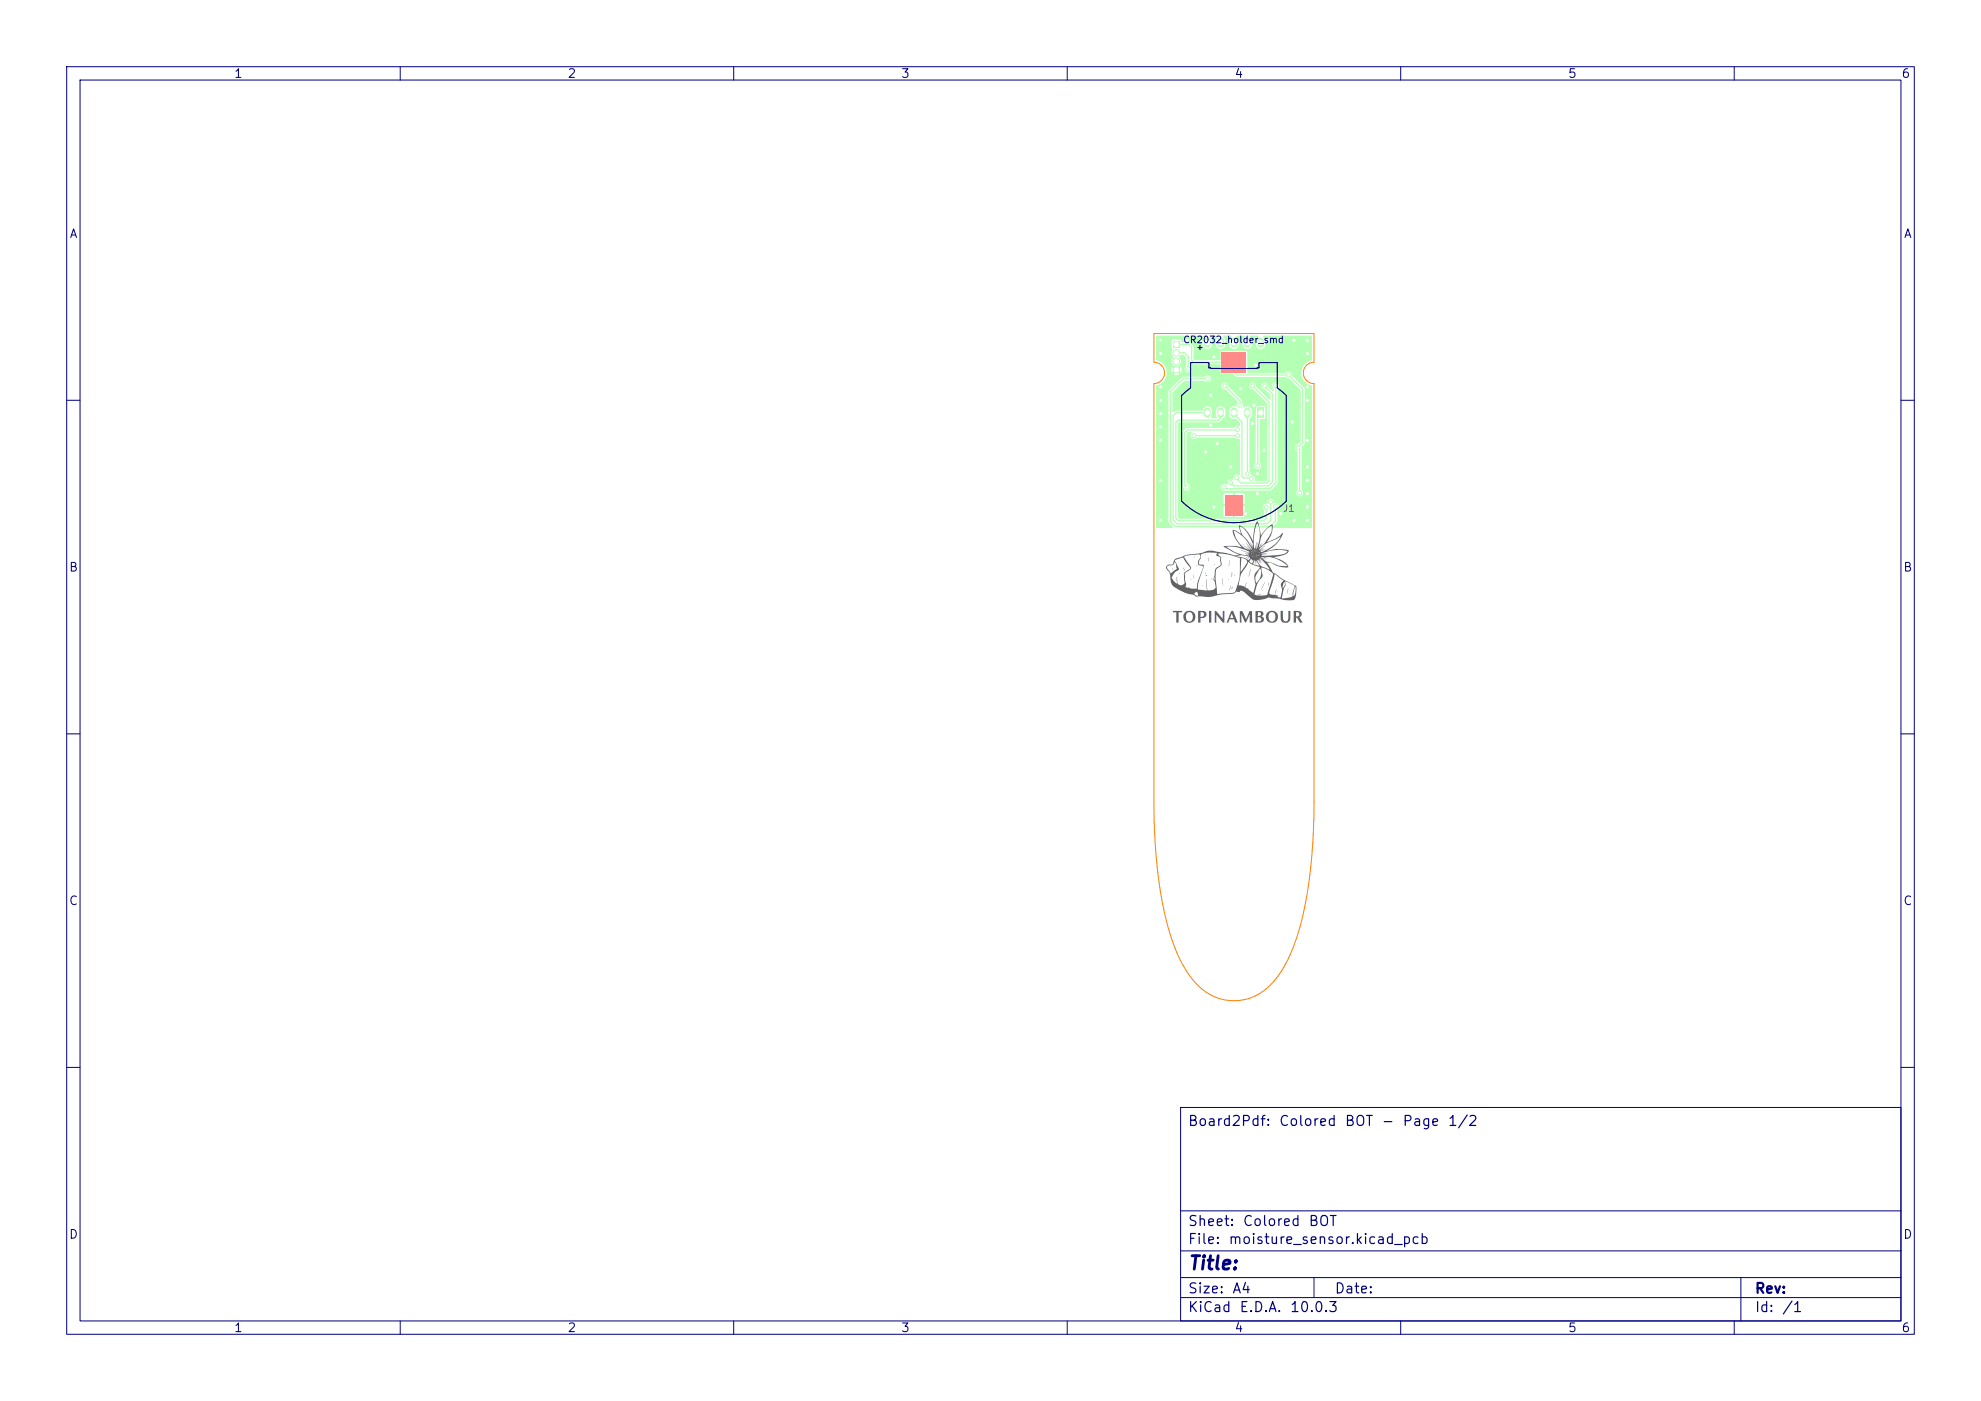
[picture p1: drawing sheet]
<svg xmlns="http://www.w3.org/2000/svg" width="297mm" height="210mm" viewBox="0 0 297 210" stroke-linecap="round" stroke-linejoin="round" font-family="sans-serif">
<g fill="#b3ffb3">
<path d="M188.5 61.1h1v1.5h-1z"/>
<path d="M186.6 61.3a.5 .5 0 0 1 .6-.2 .5 .5 0 0 1 .3 .5v.5a.5 .5 0 0 1-.5 .5 .5 .5 0 0 1-.5-.5v-.6z"/>
<path d="M184.6 61.3a.5 .5 0 0 1 .6-.2 .5 .5 0 0 1 .3 .5v.5a.5 .5 0 0 1-.5 .5 .5 .5 0 0 1-.5-.5v-.6z"/>
<path d="M182.6 61.3a.5 .5 0 0 1 .6-.2 .5 .5 0 0 1 .3 .5v.5a.5 .5 0 0 1-.5 .5 .5 .5 0 0 1-.5-.5v-.6z"/>
<path d="M180.6 61.3a.5 .5 0 0 1 .6-.2 .5 .5 0 0 1 .3 .5v.5a.5 .5 0 0 1-.5 .5 .5 .5 0 0 1-.5-.5v-.6z"/>
<path d="M180.6 50.8a.5 .5 0 0 1 .6-.2 .5 .5 0 0 1 .3 .5v.5a.5 .5 0 0 1-.5 .5 .5 .5 0 0 1-.5-.5v-.6z"/>
<path d="M182.6 50.8a.5 .5 0 0 1 .6-.2 .5 .5 0 0 1 .3 .5v.5a.5 .5 0 0 1-.5 .5 .5 .5 0 0 1-.5-.5v-.6z"/>
<path d="M184.6 50.8a.5 .5 0 0 1 .6-.2 .5 .5 0 0 1 .3 .5v.5a.5 .5 0 0 1-.5 .5 .5 .5 0 0 1-.5-.5v-.6z"/>
<path d="M186.6 50.8a.5 .5 0 0 1 .6-.2 .5 .5 0 0 1 .3 .5v.5a.5 .5 0 0 1-.5 .5 .5 .5 0 0 1-.5-.5v-.6z"/>
<path d="M188.6 50.8a.5 .5 0 0 1 .6-.2 .5 .5 0 0 1 .3 .5v.5a.5 .5 0 0 1-.5 .5 .5 .5 0 0 1-.5-.5v-.6z"/>
<path d="M175.9 51.1h1v1h-1z"/>
</g>
<g fill="#b3ffb3" stroke="#b3ffb3" stroke-width=".15">
<circle cx="176.4" cy="52.9" r=".5"/>
<circle cx="176.4" cy="54.1" r=".5"/>
<circle cx="176.4" cy="55.4" r=".5"/>
</g>
<g fill="#b3ffb3">
<path d="M183.7 74.2h2.6v3h-2.6z"/>
<path d="M183.2 52.8h3.6v3h-3.6z"/>
</g>
<g fill="#b3ffb3" stroke="#b3ffb3" stroke-width=".15">
<circle cx="185.6" cy="65.3" r=".3"/>
<circle cx="179" cy="65.3" r=".3"/>
<circle cx="180.8" cy="67.7" r=".3"/>
<circle cx="174" cy="60" r=".3"/>
<circle cx="178" cy="51" r=".3"/>
<circle cx="192" cy="51" r=".3"/>
<circle cx="196" cy="60" r=".3"/>
<circle cx="182" cy="53.5" r=".3"/>
<circle cx="186" cy="58.3" r=".3"/>
<circle cx="196" cy="66" r=".3"/>
<circle cx="196" cy="70" r=".3"/>
<circle cx="196" cy="72" r=".3"/>
<circle cx="188.5" cy="71" r=".3"/>
<circle cx="194" cy="78" r=".3"/>
<circle cx="186.8" cy="77" r=".3"/>
<circle cx="190" cy="51" r=".3"/>
<circle cx="180" cy="51" r=".3"/>
<circle cx="174" cy="78" r=".3"/>
<circle cx="196" cy="58" r=".3"/>
<circle cx="182.5" cy="66.5" r=".3"/>
<circle cx="174" cy="53" r=".3"/>
<circle cx="196" cy="53" r=".3"/>
<circle cx="193.8" cy="63.3" r=".3"/>
<circle cx="174" cy="62" r=".3"/>
<circle cx="187.8" cy="63.5" r=".3"/>
<circle cx="181.5" cy="63.7" r=".3"/>
<circle cx="188.3" cy="54.7" r=".3"/>
<circle cx="192" cy="77" r=".3"/>
<circle cx="174" cy="58" r=".3"/>
<circle cx="196" cy="76" r=".3"/>
<circle cx="182" cy="76" r=".3"/>
<circle cx="174" cy="64" r=".3"/>
<circle cx="181.5" cy="59.3" r=".3"/>
<circle cx="174" cy="72" r=".3"/>
<circle cx="174" cy="51" r=".3"/>
<circle cx="174" cy="66" r=".3"/>
<circle cx="194" cy="51" r=".3"/>
<circle cx="184.5" cy="70" r=".3"/>
<circle cx="189.5" cy="67.5" r=".3"/>
<circle cx="196" cy="51" r=".3"/>
<circle cx="196" cy="74" r=".3"/>
<circle cx="188.5" cy="74" r=".3"/>
<circle cx="188" cy="60.7" r=".3"/>
<circle cx="196" cy="78" r=".3"/>
<circle cx="194.9" cy="73.9" r=".3"/>
<circle cx="193.2" cy="56.2" r=".3"/>
<circle cx="194.6" cy="67.1" r=".3"/>
<circle cx="178" cy="73.1" r=".3"/>
<circle cx="185.6" cy="64.4" r=".3"/>
<circle cx="188.6" cy="69.8" r=".3"/>
<circle cx="187" cy="71" r=".3"/>
<circle cx="187.6" cy="71.7" r=".3"/>
<circle cx="189.8" cy="76" r=".3"/>
<circle cx="190.5" cy="75.2" r=".3"/>
<circle cx="181.1" cy="56.8" r=".3"/>
<circle cx="191.2" cy="75.9" r=".3"/>
<circle cx="185.9" cy="60.7" r=".3"/>
<circle cx="183.7" cy="57.8" r=".3"/>
<circle cx="187.8" cy="57.8" r=".3"/>
<circle cx="185.4" cy="71.6" r=".3"/>
<circle cx="189.6" cy="57.8" r=".3"/>
<circle cx="184.5" cy="72.3" r=".3"/>
<circle cx="183.5" cy="73" r=".3"/>
<circle cx="191.3" cy="57.8" r=".3"/>
<circle cx="178.1" cy="55.3" r=".3"/>
</g>
<g fill="none" stroke="#b3ffb3" stroke-width=".2">
<path d="M176.4 51.6h1.8l.5 .4v2l.2 .3h6.1v1.4l.5 .5h7.7l2.1 2.2v8l-.7 .7 .3 .3v6.5M176.4 52.9h1.2l.5 .5v1.9M181.1 56.8h-3.7l-1.9 1.9v19.5l.7 .7h14.2l.8-.8v-2.2M183.7 57.8l2.2 2.3v.6M187.8 57.8l2.5 2.5v11.8l-.3 .3h-3.9l-.7-.7v-.1M189.6 57.8l1.2 1.2v13.2l-.6 .6h-5.2l-.5-.5M191.3 57.8v14.5l-.9 .9h-6.7l-.2-.2M191.3 57.9v.1M179 65.3h6.6M181 61.9h-4.7l-.4 .4v15.7l.5 .5h13.6l.5-.5v-2.8M181 61.9h.1M183 61.9v.8l-.3 .3h-6.1l-.3 .3v14.4l.4 .4h12.7l.4-.4v-1.7"/>
<path d="M185 62.1l1.2 1.2v8.1l.2 .2 1.2 .1M185.6 64.4l-7.6 .1-.4 .4v7.8l.4 .4M187 61.9v9.1M189 61.9l-.4 .4v7.5"/>
</g>
<path d="M173.4 50.3h7.2v.2l-.3 .5v.7a.7 .7 0 0 0 .7 .6 .7 .7 0 0 0 .7-.6v-.7l-.3-.6 1.2-.1v.2l-.3 .5v.7a.7 .7 0 0 0 .7 .6 .7 .7 0 0 0 .7-.6v-.7l-.3-.6 1.2-.1v.2l-.3 .5v.7a.7 .7 0 0 0 .7 .6 .7 .7 0 0 0 .7-.6v-.7l-.3-.6 1.2-.1v.2l-.3 .5v.7a.7 .7 0 0 0 .7 .6 .7 .7 0 0 0 .7-.6v-.7l-.3-.6 1.2-.1v.2l-.3 .5v.7a.7 .7 0 0 0 .7 .6 .7 .7 0 0 0 .7-.6v-.7l-.4-.6 .2-.1h7.1l.1 3.6a2.07 2.07 0 0 0-1.5 2.5 2.14 2.14 0 0 0 1.5 1.4v.5h-1.1l-1.9-2a.56 .56 0 0 0-.4-.6 .56 .56 0 0 0-.6 .2h-5.6l-.1-3.1-.1-.2h-3.7l-.2 .2-.1 1.2h-3.8l-.1-.2-.1-1.9-.5-.6h-1.3v-.3l-.2-.1h-1.1l-.1 .2v1a.34 .34 0 0 1 0 .6 .91 .91 0 0 0 .3 .8 .82 .82 0 0 0-.1 1.3l.3 .3-.2 .2-.3-.3-.1 .3v.4l.1 .2 .3-.4 .2 .3-.3 .3 .5 .1 .4-.1-.3-.3 .2-.3 .3 .4 .1-.2 .1-.4-.2-.3-.3 .3-.2-.2 .4-.4a.8 .8 0 0 0-.1-1.2l.2-.3h.4l.4 .3v1.3a.53 .53 0 0 0 0 .8 .53 .53 0 0 0 .7 0 .53 .53 0 0 0-.1-.8v-.3a.29 .29 0 0 1 .5 .1h4l.2 1.3 1.7 .1 .6 .5h7.3l.6 .2 1 1.1h-2.5a.52 .52 0 0 0-.9-.4 .52 .52 0 0 0 .1 .9v.3h-.2l-.7-.7a.52 .52 0 0 0-.5-.6 .52 .52 0 0 0-.5 .6 .52 .52 0 0 0 .6 .5l.7 .7v.8l-2.1-1.9a.53 .53 0 0 0-.5-.7 .53 .53 0 0 0-.5 .6 .53 .53 0 0 0 .6 .5l2.1 2.1v.6h-.3l-.2-.2h-1l-.2 .2v8.3a.53 .53 0 0 0-.1 .7 .53 .53 0 0 0 .8 0 .53 .53 0 0 0-.1-.7v-6.5v-.1h.6l.2-.1v-1.6h.3v10.8l-.2 .2h-1.6l-.1-.2a.57 .57 0 0 0-.6-.7l-.2-.6v-7.8l.4-.6v-.7a.75 .75 0 0 0-1.2-.4l-.3-1.2-2-1.9a.52 .52 0 0 0-.5-.7 .52 .52 0 0 0-.6 .6 .52 .52 0 0 0 .6 .5l1.9 1.8-.2 .6a.33 .33 0 0 1-.5 .1 .69 .69 0 0 0-.6 .6v.7a.84 .84 0 0 0 1 .6l.6 .6v.4l-.1 .1h-.4l-.4 .2h-7l-.6 .6-.1 8 .1 .2a.53 .53 0 0 0 .5 .7 .53 .53 0 0 0 .6-.6 .53 .53 0 0 0-.6-.5v-7.5l.2-.2h.6a.56 .56 0 0 0-.1 .9 .56 .56 0 0 0 .9-.1h5.6l.3 .2h.5v5.3l-.2 .1a.52 .52 0 0 0-.6 0 .52 .52 0 0 0-.2 .6l-.2 .1a.51 .51 0 0 0-.6 .1 .51 .51 0 0 0-.1 .5l-.1 .2a.53 .53 0 0 0-.9 .2 .53 .53 0 0 0 .6 .6h6.8l1.2-1v-14.2l.2-.5h2.5l.7 .7v7.7l-.3 .4a.53 .53 0 0 0-.6 .4 .53 .53 0 0 0 .4 .6l.1 5.8a.61 .61 0 0 0-.2 .8h-7.8l-.2-.3h-1.2v1.7h-.3v-1.7h-1.3l-.2 .2v1.5h3.2v-1.4h7.8a.52 .52 0 0 0 .8 0 .52 .52 0 0 0 0-.8l-.1-6.3 .5-.7v-8.1h1.1v20.8h-5.9v-.2l.7-.7v-1.9a.57 .57 0 0 0 .1-.6 .57 .57 0 0 0-.6-.4 .53 .53 0 0 0-.6-.6 .53 .53 0 0 0-.4 .8h-.1a.53 .53 0 0 0-.6 .4 .53 .53 0 0 0 .2 .6v.7h-2.9v-1.4h-1.4v1.7h-.3v-1.7h-1.5v1.5l.2 .2h2.7l.3-.3h2.9v.3l-.3 .3h-12.4l-.2-.2v-14.1l.2-.2h6l.8-.9 .1-.9a.7 .7 0 0 0-.7-.6 .7 .7 0 0 0-.7 .6v.7l.1 .4-.7 .1-.1-.1 .1-.4v-.7a.73 .73 0 0 0-.7-.6 .73 .73 0 0 0-.7 .6l-4 .1-.4 .2-.1-2.9 1.7-1.8h3.1a.52 .52 0 0 0 .8 0 .52 .52 0 0 0 0-.7 .52 .52 0 0 0-.8 .1h-3.3l-2.1 2.2v19.5l.6 .8-.1 .2h-2.3l-.1-.2v-21.2a1.94 1.94 0 0 0 1.6-1.9 1.94 1.94 0 0 0-1.6-1.9z" fill="#b3ffb3"/>
<g fill="#fff" stroke="#fff" stroke-width=".15">
<circle cx="185.6" cy="65.3" r=".15"/>
<circle cx="179" cy="65.3" r=".15"/>
<circle cx="180.8" cy="67.8" r=".15"/>
<circle cx="174" cy="60" r=".15"/>
<circle cx="178" cy="51" r=".15"/>
<circle cx="192" cy="51" r=".15"/>
<circle cx="196" cy="60" r=".15"/>
<circle cx="182" cy="53.5" r=".15"/>
<circle cx="186" cy="58.2" r=".15"/>
<circle cx="196" cy="66" r=".15"/>
<circle cx="196" cy="70" r=".15"/>
<circle cx="196" cy="72" r=".15"/>
<circle cx="188.5" cy="71" r=".15"/>
<circle cx="194" cy="78" r=".15"/>
<circle cx="186.8" cy="77" r=".15"/>
<circle cx="190" cy="51" r=".15"/>
<circle cx="180" cy="51" r=".15"/>
<circle cx="174" cy="78" r=".15"/>
<circle cx="196" cy="58" r=".15"/>
<circle cx="182.5" cy="66.5" r=".15"/>
<circle cx="174" cy="53" r=".15"/>
<circle cx="196" cy="53" r=".15"/>
<circle cx="193.8" cy="63.2" r=".15"/>
<circle cx="174" cy="62" r=".15"/>
<circle cx="187.8" cy="63.5" r=".15"/>
<circle cx="181.5" cy="63.8" r=".15"/>
<circle cx="188.3" cy="54.8" r=".15"/>
<circle cx="192" cy="77" r=".15"/>
<circle cx="174" cy="58" r=".15"/>
<circle cx="196" cy="76" r=".15"/>
<circle cx="182" cy="76" r=".15"/>
<circle cx="174" cy="64" r=".15"/>
<circle cx="181.5" cy="59.2" r=".15"/>
<circle cx="174" cy="72" r=".15"/>
<circle cx="174" cy="51" r=".15"/>
<circle cx="174" cy="66" r=".15"/>
<circle cx="194" cy="51" r=".15"/>
<circle cx="184.5" cy="70" r=".15"/>
<circle cx="189.5" cy="67.5" r=".15"/>
<circle cx="196" cy="51" r=".15"/>
<circle cx="196" cy="74" r=".15"/>
<circle cx="188.5" cy="74" r=".15"/>
<circle cx="188" cy="60.8" r=".15"/>
<circle cx="196" cy="78" r=".15"/>
<circle cx="194.9" cy="73.9" r=".15"/>
<circle cx="193.2" cy="56.2" r=".15"/>
<circle cx="194.6" cy="67.1" r=".15"/>
<circle cx="178" cy="73" r=".15"/>
<circle cx="185.6" cy="64.4" r=".15"/>
<circle cx="188.6" cy="69.8" r=".15"/>
<circle cx="187" cy="71" r=".15"/>
<circle cx="187.6" cy="71.7" r=".15"/>
<circle cx="189.8" cy="76" r=".15"/>
<circle cx="190.5" cy="75.2" r=".15"/>
<circle cx="181.1" cy="56.8" r=".15"/>
<circle cx="191.2" cy="75.9" r=".15"/>
<circle cx="185.9" cy="60.7" r=".15"/>
<circle cx="183.7" cy="57.8" r=".15"/>
<circle cx="187.8" cy="57.8" r=".15"/>
<circle cx="185.4" cy="71.6" r=".15"/>
<circle cx="189.6" cy="57.8" r=".15"/>
<circle cx="184.5" cy="72.3" r=".15"/>
<circle cx="183.5" cy="73" r=".15"/>
<circle cx="191.3" cy="57.8" r=".15"/>
<circle cx="178.1" cy="55.3" r=".15"/>
<circle cx="189" cy="61.9" r=".35"/>
<circle cx="187" cy="61.9" r=".35"/>
<circle cx="185" cy="61.9" r=".35"/>
<circle cx="183" cy="61.9" r=".35"/>
<circle cx="181" cy="61.9" r=".35"/>
<circle cx="181" cy="51.4" r=".35"/>
<circle cx="183" cy="51.4" r=".35"/>
<circle cx="185" cy="51.4" r=".35"/>
<circle cx="187" cy="51.4" r=".35"/>
<circle cx="189" cy="51.4" r=".35"/>
<circle cx="176.4" cy="51.6" r=".35"/>
<circle cx="176.4" cy="52.9" r=".35"/>
<circle cx="176.4" cy="54.2" r=".35"/>
<circle cx="176.4" cy="55.4" r=".35"/>
</g>
<g fill="#ff8a8a">
<path d="M183.7 74.2h2.6v3h-2.6z"/>
<path d="M183.2 52.8h3.6v3h-3.6z"/>
</g>
<g fill="#626262">
<path d="M191.1 87.3v.1z"/>
<path d="M184.1 86.9h.1z"/>
<path d="M180.7 83.1v.1z"/>
<path d="M193.2 89l.1 .1z"/>
<path d="M191.5 88.7v.1z"/>
<path d="M190.4 86v.1z"/>
<path d="M182.1 84.6v.1z"/>
<path d="M181.3 91.6h.3v1.7h-.3z"/>
<path d="M180.3 87.8l.1 .1z"/>
<path d="M179 83.4l.1 .1h-.1z"/>
<path d="M178.9 87.3v.1z"/>
<path d="M178.5 86.7l.1 .2z"/>
<path d="M176.8 85.9l.1 .1z"/>
<path d="M185.1 86v.3z"/>
<path d="M179.4 84.8h.1v.1z"/>
<path d="M188.9 81.6l-.1 .2z"/>
<path d="M180.8 86.3h.2l-.1 .1z"/>
<path d="M180.7 85.9h.1z"/>
<path d="M189.3 88.4v.2z"/>
<path d="M188.3 84.1l.1 .3z"/>
<path d="M181.7 86.7v.2z"/>
<path d="M177.5 85.1l-.1 .2z"/>
<path d="M175.8 85.1l-.1 .4z"/>
<path d="M188.6 89.1h.5z"/>
<path d="M189.2 81.6l-.2 .3z"/>
<path d="M177.6 85.3l-.1 .3z"/>
<path d="M190.3 87.3l-.2 .5z"/>
<path d="M179 86.2l-.1 .6z"/>
<path d="M184.8 87.9l-.1 .4z"/>
<path d="M175.8 91.6h1.4v.2h-.5v1.5h-.3v-1.5h-.6z"/>
<path d="M184.7 85.8v.7z"/>
<path d="M188.5 81.3l-.2 .9z"/>
<path d="M184.5 87.8l-.2 .7z"/>
<path d="M181.2 83.5v.7z"/>
<path d="M193.2 88l-.3 1z"/>
<path d="M184.3 83.9l-.1 1z"/>
<path d="M183.3 86.6l.1 1.2z"/>
<path d="M189.6 87.2l-.5 1.2z"/>
<path d="M187.5 85.2l-.3 1.3z"/>
<path d="M187 83.7l.4-.1z"/>
<path d="M182.1 91.6h.3l.9 1.2v-1.2h.3v1.7a.63 .63 0 0 1-.6-.4l-.6-.7v1.1h-.3z"/>
<path d="M179.6 91.6h.5a.6 .6 0 0 1 .8 .5h-.4l-.1-.3h-.4v.7l.3-.1 .2-.3h.4a.63 .63 0 0 1-.9 .5v.7h-.4z"/>
<path d="M192 91.6h.3v.5a.77 .77 0 0 0 .5 1.1 .63 .63 0 0 0 .4-.8v-.8h.3v.6a.84 .84 0 0 1-.6 1.2 .76 .76 0 0 1-.9-1.1z"/>
<path d="M190 91.8a.91 .91 0 0 1 1.1-.2 .91 .91 0 0 1 .5 1h-.4a.56 .56 0 0 0-.4-.8 .56 .56 0 0 0-.6 .7 .54 .54 0 0 0 .4 .7 .54 .54 0 0 0 .6-.6h.4a.92 .92 0 0 1-1.3 .7 .92 .92 0 0 1-.3-1.5z"/>
<path d="M184.6 91.6h.3l.4 1h-.4l-.2-.6-.2 .6h.8l.3 .7h-.4l-.2-.5h-.7l-.1 .5h-.3z"/>
<path d="M177.7 91.8a.91 .91 0 0 1 1-.2 .91 .91 0 0 1 .5 .9h-.4a.55 .55 0 0 0-.4-.7 .55 .55 0 0 0-.6 .7 .54 .54 0 0 0 .5 .7 .54 .54 0 0 0 .5-.7h.4a.91 .91 0 0 1-1.3 .8 .91 .91 0 0 1-.2-1.5z"/>
<path d="M185.9 91.6a.43 .43 0 0 1 .6 .5l.3 .7 .5-1.2h.4l.1 1.7h-.4v-1.2l-.6 1.2-.2-.2-.5-1v1.2h-.2z"/>
<path d="M194 91.6l1 .1 .2 .4h-.4a.25 .25 0 0 0-.2-.3 .25 .25 0 0 0-.3 .2v.4l.4-.1 .1-.2h.4l-.2 .3-.2 .1 .5 .8a.45 .45 0 0 1-.6-.4l-.3-.3-.1 .7h-.3z"/>
<path d="M188.2 91.6h.5a.58 .58 0 0 1 .7 .4h-.3a.25 .25 0 0 0-.3-.2 .25 .25 0 0 0-.2 .1v.4h.3l.2-.3h.3v.2l-.3 .2 .3 .2 .1 .2h-.4l-.1-.2-.4-.1v.6a.31 .31 0 0 0 .4 0 .31 .31 0 0 0 .1-.3h.4a.59 .59 0 0 1-.8 .5h-.5z"/>
<path d="M174.9 84.8l.3-.2h.6l.1-.2a.82 .82 0 0 1 .8-.8 7.4 7.4 0 0 1 3.2-.7h.3a3.3 3.3 0 0 1 2.7-.1l2.2 .5 .7-.2-2.2-1.1-.2-.1h.1a5.7 5.7 0 0 1 2.6 .1v-.1a4 4 0 0 1-1.3-2.4h.4l.8 .5-.2-1.2a3.3 3.3 0 0 1 1.8 1.9l.3 .4 .1-1.7a1.31 1.31 0 0 1 .5-1.2l.3 .9 .2 1.2 .2-.3a2.69 2.69 0 0 1 1.6-1.4v.6h-.1v-.3a1.25 1.25 0 0 0-1.1 .7l-.4 .7h-.3l-.2-1.3-.1-.5-.2 .1a8.5 8.5 0 0 0-.4 3.2h-.2v-.1a4.9 4.9 0 0 0-1.8-2.8h-.1a2.52 2.52 0 0 0 1 1.9l.8 1.3-.3-.8 .4 .9-.2-.7 .2 .4v-.1h.2v.3l.1 .1 .1-.5v.5l.2-.9-.1 .9 .5-1 .1-.9h.3l-.5 1.9 .4-.8-.2 .7a4.6 4.6 0 0 0 1.8-2.9h.1v.1a4.6 4.6 0 0 1-.8 2 6.1 6.1 0 0 0 2.3-1.4l.1 .1a.42 .42 0 0 1-.5 .5l-2.2 1.1-.9 .8h-1.1a5.3 5.3 0 0 0-2.7-2.9 3.6 3.6 0 0 0 2.2 2.9l-.9-.9 1.1 1-.5-.7 .7 .6-.8-1 .8 1h1.2h-.7l.1 .1 .6-.1 .9-.6-.8 .7 .5-.3-.4 .3h-1.2h1.2h-.6l.6 .1 .7-.3-.6 .3h-1.1h1.1l-.1 .1-1.4-.1 1.4 .1h-1.7l-.2-.1a5.6 5.6 0 0 0-3.2-.6 5.8 5.8 0 0 0 3.3 1.2l-.5-.2h.5l-.2-.1h.2l-1.2-.4 1.2 .3 .1-.1 1.9 .1a4.7 4.7 0 0 0 2.8-2.4h.1v.1a5.2 5.2 0 0 1-2.2 2.1h.1a5.9 5.9 0 0 1 3.2-.1v.1h-.3a5.6 5.6 0 0 0-3.5 .2h-1.3l.8 .1h-.9l1.4-.1-1.8 .1h1.6l-.1 .1 .9-.1-1.3 .2h1.1l-.7 .2h-.4l-.3-.1h-.8l.1 .1 .2-.1h.8l-.1 .1-.6 .1 .7-.1h2.1a2.7 2.7 0 0 0 2.2-.6l.2-.1a1.34 1.34 0 0 1-1.3 .7l-4.2 .1h3.8l-.5 .1 .8 .3a2.5 2.5 0 0 1 1.3 1h-.1a4.6 4.6 0 0 0-3.4-1.3h-1.5h1.5l.5 .2-1-.2h-.1l.9 .4-.7-.3-1.8 .1-.1-.2-.5 .1 .4-.2-1-.2-.8 .2 1.1 .2-1.1-.1a6.3 6.3 0 0 0-2.8-.5l.1 .2 .4 .3 .1 1h-.2l-.1-.5a.43 .43 0 0 0 0-.4 .43 .43 0 0 0-.4-.2l-.2-.2 .2-.2a3.5 3.5 0 0 0-2.5 .1v.6a.75 .75 0 0 0-.2 .9h.3a.23 .23 0 0 1 .3 .1 .23 .23 0 0 1 0 .3 .42 .42 0 0 0-.6-.3 .77 .77 0 0 1 .2-1.1v-.3a.29 .29 0 0 0-.2-.2 .29 .29 0 0 0-.3 0l-1.7 .2a.21 .21 0 0 0-.2 .1 .21 .21 0 0 0 0 .2l1 1.5h-.1l-.5-.6-.6-.9-.8 .2a.34 .34 0 0 0-.4 .1 .34 .34 0 0 0 .1 .5l.4 .8h-.3l-.3-.9a.65 .65 0 0 1-.8 .5 .34 .34 0 0 0-.4 .2 .34 .34 0 0 0 .3 .4l.4 .5 .8-.7h.3v.2l-.3 .2a1.65 1.65 0 0 0-.7 1l.3 .6 .5 .3v-1.1v.2a.87 .87 0 0 0 .4 1.1 .52 .52 0 0 0 .6-.2 .52 .52 0 0 0 0-.5v-1.1l1.1-.8-.2 .3-.3 .2a.6 .6 0 0 0-.4 .9v.6a.99 .99 0 0 1 0 .9l.6 .1a.75 .75 0 0 0 .8 .1h.3a9 9 0 0 1 1-3.2l-.7 2.3-.1 1.1 1.4 .1-.1-.6v-1.1l.2 1.7a1.03 1.03 0 0 0 1.1-.4l-.1-1a.67 .67 0 0 1 0-.8v-.3a.97 .97 0 0 1 .8-1.2l.1-.3h.2a.71 .71 0 0 1-.7 .7 3 3 0 0 0-.2 1.8h-.2v-.5l-.1 .4 .1 .1h.2l.2 2 1.8-.1a.72 .72 0 0 0 .9-.3l.1-.3a7.2 7.2 0 0 0 .6-3.4v-1.3h.6l.7 .4 .2-.3h1.8a2.6 2.6 0 0 0 1.6 .7 5.7 5.7 0 0 0 2.3 .5v.1a4.2 4.2 0 0 1-2.6-.6l-.5-.1 .6 1.1h-.2l-.6-.8-.9-.9h-.1l.5 .6-.5-.5 .4 .6-.5-.5 .3 .6-.4-.6h-.7l-.2 .3 .1-.3-.2 .1 .1-.1-.1-.1-.3 .4-.3-.1a.93 .93 0 0 0-.9-.5l-.1 2.2 1-1.6h.3l.4 .3 .2-.5h.6v.1l.5 .7a.66 .66 0 0 1-.5-.6l-.2-.2v.7l-.1-.7-.1 .4v-.4l-.2 .5a.58 .58 0 0 0 .6 .3h.5l.4 .2h-.5l-.9-.3-.9-.5-.5 1a3.8 3.8 0 0 0-.9 2.5l.9 .2 .3-.6v.1a.55 .55 0 0 0-.1 .7l.2 .1 .1-.1v.2l.8 .6 .3-1.3-.1-.4a1.58 1.58 0 0 1 .6-1.9l.2-.3h.5l.9 .4h.3l.2 .4 1.9 1.2h-.3l-.7-.5a.8 .8 0 0 0-.8-.4l-.4-.4a1.44 1.44 0 0 0-1.4-.6l.2 .9h-.2l-.1-.8a1.87 1.87 0 0 0-.6 2.2l.5-.7 .2-.7h.2a.75 .75 0 0 1-.5 .9l-.4 .9-.3 1.3a2.47 2.47 0 0 0 1.9 .1l.9-3.1h.2l-.7 2.3a.45 .45 0 0 0 0 .6l.7 .2 .3-.9-.2 .9 .4 .1a.25 .25 0 0 0 .1 .3 .25 .25 0 0 0 .3-.1 2.43 2.43 0 0 0 0-1.9 .59 .59 0 0 1 .4-.5 .59 .59 0 0 1 .7 .1l1.2 .7h-.2l-.3-.3-1.1-.5v.5h-.1v-.4l-.3 .9 .2-.1 .1-.4 .1 .2-.3 .6-.2 1.3 1.6-.3 .1-.8 .2-.7h.2l.1 .4h-.1l-.1-.4-.2 .7-.1 .8a.91 .91 0 0 0 .4-1.1h.1a1.69 1.69 0 0 1-.5 1.7 7.3 7.3 0 0 1-2.6-.3 3.8 3.8 0 0 0-2.2 .2 1.71 1.71 0 0 1-2-.7l-.6-.5a.35 .35 0 0 0-.4-.2 .35 .35 0 0 0-.3 .3l-.4-.1-.2 .1a4.4 4.4 0 0 1-2.1 .3h-3.5v-.2a.24 .24 0 0 0-.4-.1 .24 .24 0 0 0 0 .4l.3 .1h.1v-.2h3.4a6.4 6.4 0 0 1-3.3 .3h-.4l-.4-.2a5.5 5.5 0 0 1-3.2-1.6l-.2-.4a2.9 2.9 0 0 0-.7-2.1z"/>
</g>
<path d="M179.6 52.1h.6M179.9 51.8v.6M181.3 55.1h.1M182.9 55.2h-1.4v-.1h-.2v-.7h-.2h-2.6v3.7l-1.3 1.2v15.8a11.1 11.1 0 0 0 15.7 0v-15.8l-1.4-1.2v-3.7h-2.6h-.1v.7h-.3v.1h-1.4" fill="none" stroke="#626262" stroke-width=".15"/>
<g fill="none" stroke="#000080" stroke-width=".15">
<path d="M10 10h277v190h-277zM12 12h273v186h-273zM60 10v2M110 10v2M160 10v2M210 10v2M260 10v2M178.5 54.4h2.6h.2v.7h.2v.1h7v-.1h.3v-.7h.1h2.6v3.7l1.4 1.2v15.8a11.1 11.1 0 0 1-15.7 0v-15.8l1.3-1.2zM179.6 52.1h.6M179.9 51.8v.6M181.3 55.1h.1M10 60h2"/>
<path d="M285 60h2M10 110h2M285 110h2M10 160h2M177 166h108v32h-108zM285 160h2M60 198v2M110 198v2M160 198v2M177 194.5h108M177 191.5h108M177 187.5h108"/>
<path d="M177 181.5h108M197 191.5v3M210 198v2M260 198v2M261 191.5v6.5"/>
</g>
<path d="M173 50h24v4.3a1.6 1.6 0 0 0-1.6 1.6 1.6 1.6 0 0 0 1.6 1.6v63.7l-.2 5.4-.5 5-.7 4.2-.9 3.7-1.1 3.2-1.3 2.6-1.6 2.1-1.7 1.4-.9 .5-1 .4-1 .2-1.1 .1-1.1-.1-1-.2-1-.4-.9-.5-1.7-1.4-1.5-2-1.4-2.6-1.1-3.2-.9-3.7-.7-4.2-.5-5.1-.2-5.4v-63.7a1.6 1.6 0 0 0 1.6-1.6 1.6 1.6 0 0 0-1.6-1.6z" fill="none" stroke="#ff8000" stroke-width=".15"/>
<text font-size="2" fill="#000080" x="178" y="190.8">Title:</text>
<g font-size="1.5" fill="#000080">
<text x="178" y="169.2">Board2Pdf:</text>
<text x="191.7" y="169.2">Colored</text>
<text x="201.5" y="169.2">BOT</text>
<text x="207" y="169.2">-</text>
<text x="210.2" y="169.2">Page</text>
<text x="217" y="169.2">1/2</text>
<text x="178" y="184.2">Sheet:</text>
<text x="186.2" y="184.2">Colored</text>
<text x="196.1" y="184.2">BOT</text>
<text x="178" y="186.9">File:</text>
<text x="184.1" y="186.9">moisture_sensor.kicad_pcb</text>
<text x="178" y="197.1">KiCad</text>
<text x="178" y="194.3">Size:</text>
<text x="184.7" y="194.3">A4</text>
<text x="185.7" y="197.1">E.D.A.</text>
<text x="193.3" y="197.1">10.0.3</text>
<text x="200" y="194.3">Date:</text>
<text x="263" y="194.3">Rev:</text>
<text x="263" y="197.1">Id:</text>
<text x="267.1" y="197.1">/1</text>
</g>
<g font-size="1.3" fill="#000080">
<text x="35" y="12">1</text>
<text x="85" y="12">2</text>
<text x="135" y="12">3</text>
<text x="185" y="12">4</text>
<text x="235" y="12">5</text>
<text x="285" y="12">6</text>
<text x="10.3" y="36">A</text>
<text x="285.4" y="36">A</text>
<text x="10.3" y="86">B</text>
<text x="285.3" y="86">B</text>
<text x="10.3" y="136">C</text>
<text x="285.3" y="136">C</text>
<text x="10.3" y="186">D</text>
<text x="285.3" y="186">D</text>
<text x="35" y="200">1</text>
<text x="85" y="200">2</text>
<text x="135" y="200">3</text>
<text x="185" y="200">4</text>
<text x="235" y="200">5</text>
<text x="285" y="200">6</text>
</g>
<text font-size="1" fill="#000080" x="177.3" y="51.7">CR2032_holder_smd</text>
<text font-size="1" fill="#626262" x="192.3" y="77">J1</text>
</svg>
